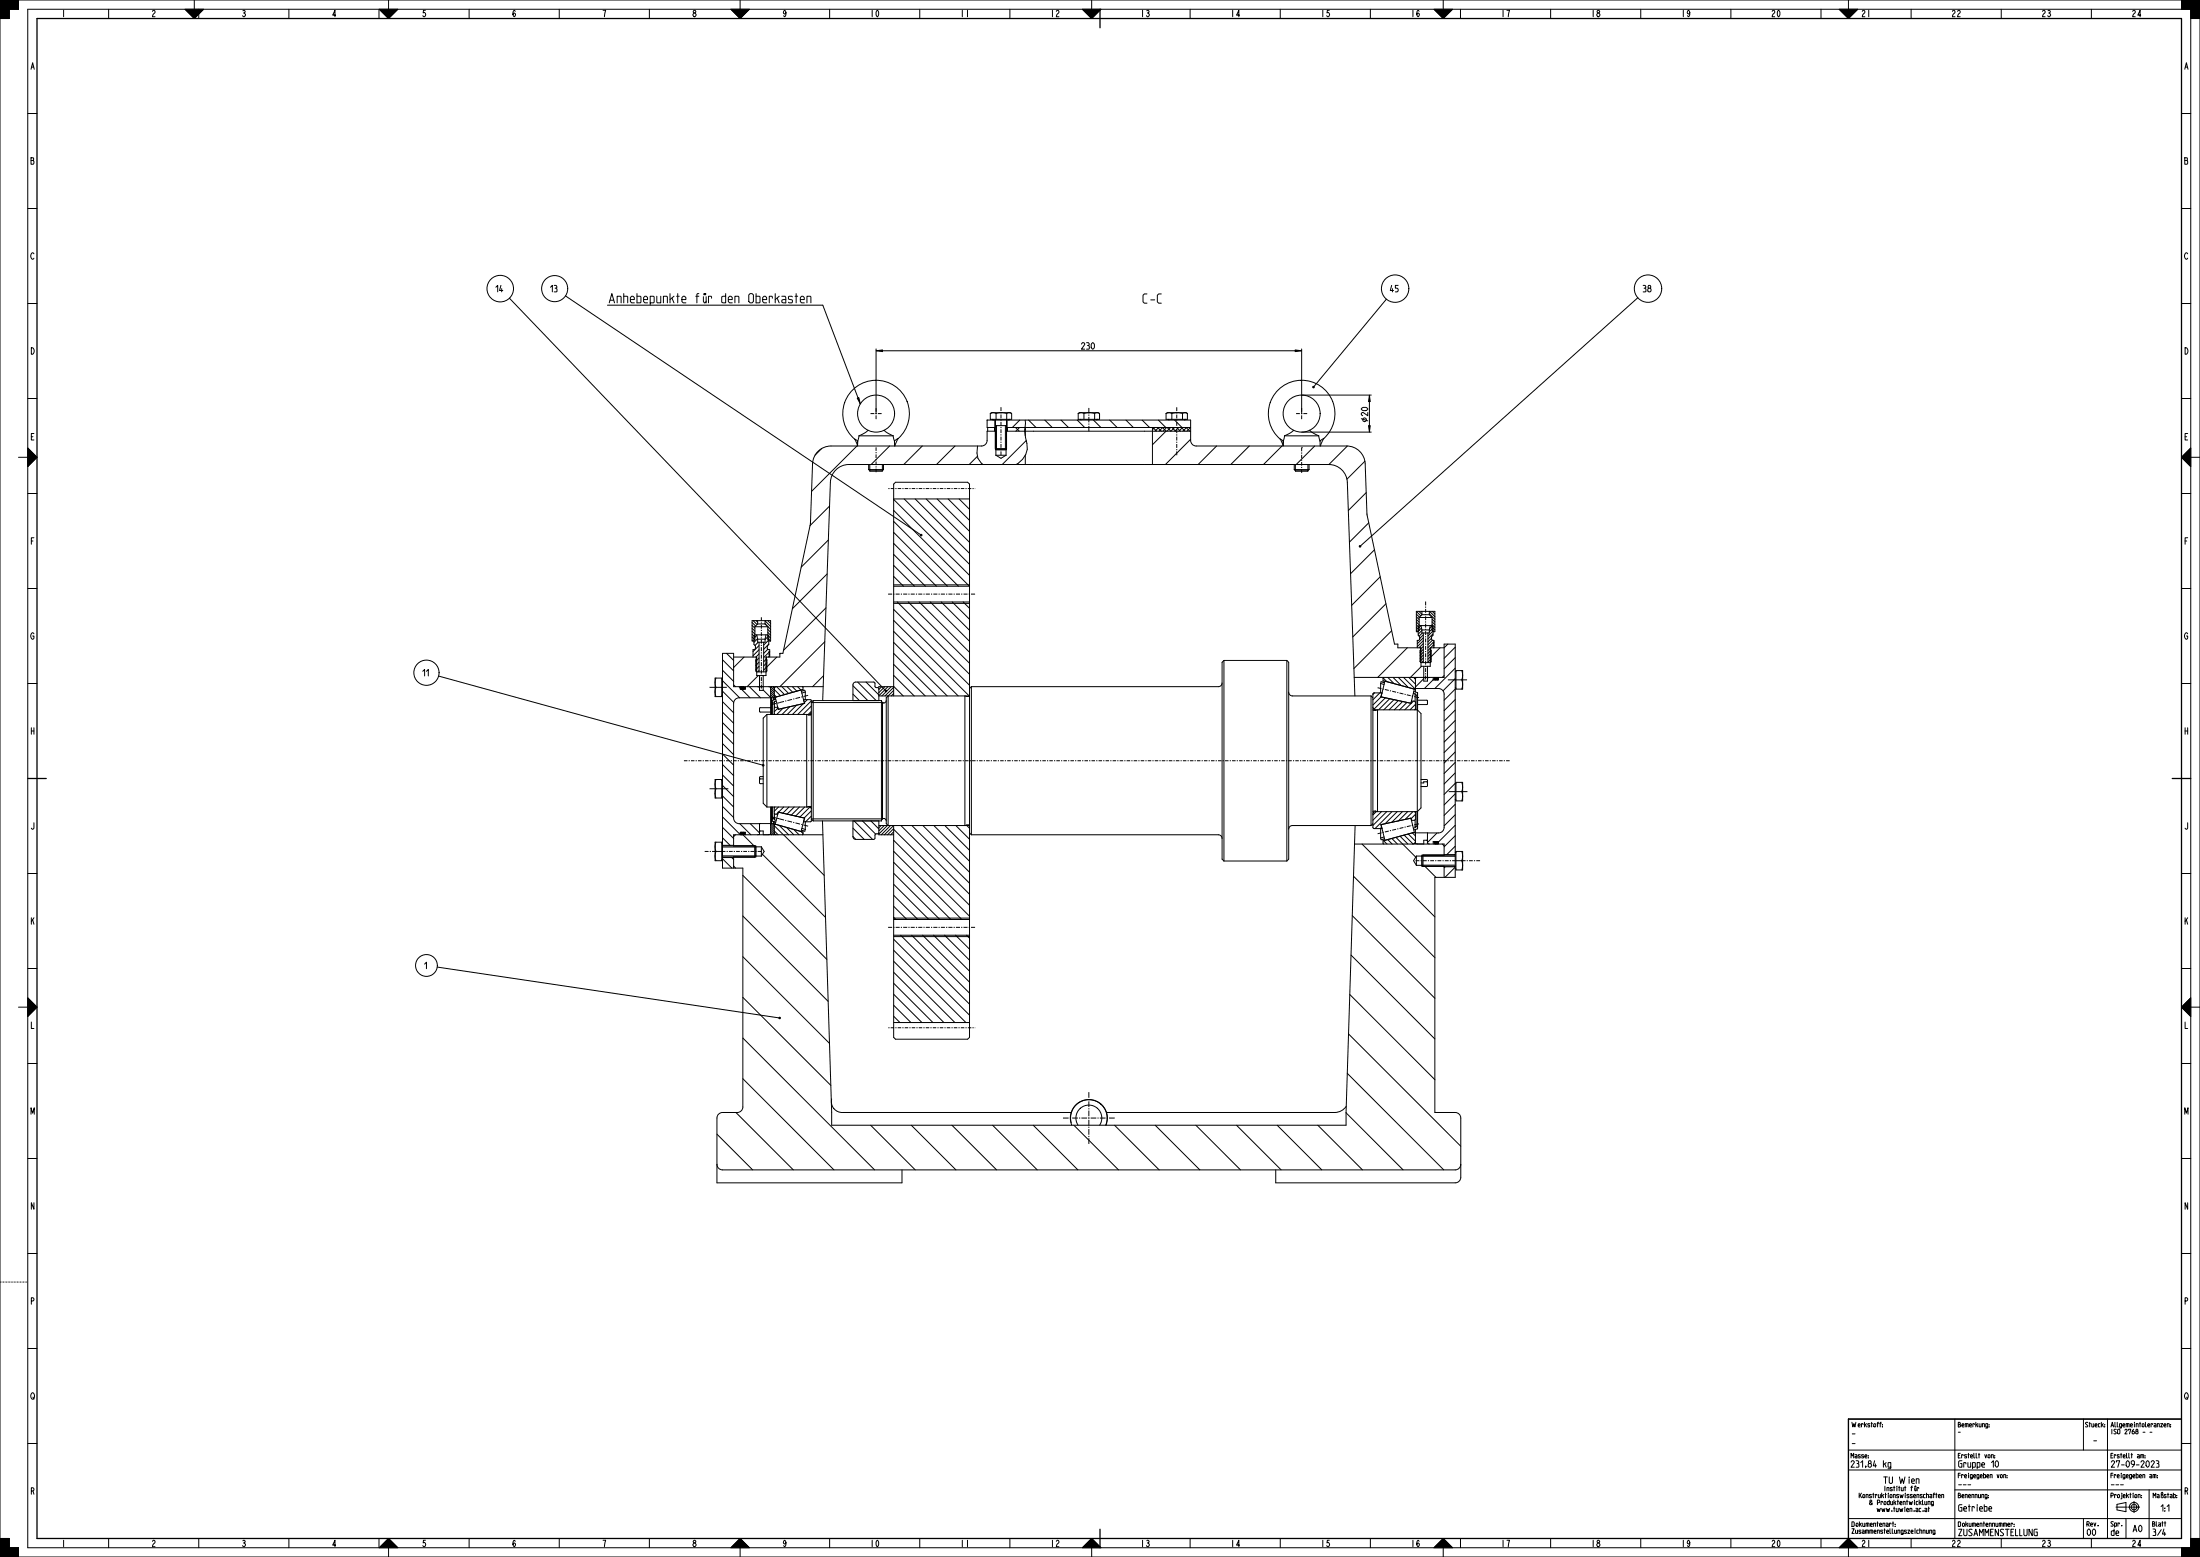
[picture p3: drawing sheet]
<svg xmlns="http://www.w3.org/2000/svg" width="1189mm" height="841mm" viewBox="0 0 1189 841" stroke-linecap="round" stroke-linejoin="round" font-family="sans-serif">
<g fill="#000">
<path d="M0 0h10v5h-5v5h-5zM100 5h10l-5 5zM205 5h10l-5 5zM395 5h10l-5 5zM585 5h10l-5 5zM775 5h10l-5 5zM994 5h10l-5 5zM1179 0h10v10h-5v-5h-5zM473 189h4v1zM700 189h3l-3 1zM740 213l1 4h-1zM740 230h1l-1 3z"/>
<path d="M15 242l5 5-5 5zM1184 242v10l-5-5zM15 539l5 5-5 5zM1184 539v10l-5-5zM0 831h5v5h5v5h-10zM205 836l5-5 5 5zM400 831l5 5h-10zM590 831l5 5h-10zM780 831l5 5h-10zM999 831l5 5h-10zM1184 831h5v10h-10v-5h5z"/>
</g>
<g fill="none" stroke="#000" stroke-width=".54">
<path d="M0 0h10v5h-5v5h-5zM0 0h1189v841h-1189zM10 0v5h-5v5h-5M15 5h1169v831h-1169zM59 5v5M100 5h10l-5 5zM100 5l5 5 5-5M105 0v5M107 5v5M156 5v5M205 5v5M205 5h10l-5 5z"/>
<path d="M205 5l5 5 5-5M210 0v5M254 5v5M302 5v5M351 5v5M395 5h10l-5 5zM395 5l5 5 5-5M400 5v5M400 0v5M448 5v5M497 5v5M546 5v5"/>
<path d="M585 5h10l-5 5zM585 5l5 5 5-5M590 0v5M643 5v5M692 5v5M741 5v5M775 5h10l-5 5zM775 5l5 5 5-5M780 0v5M789 5v5M838 5v5M887 5v5"/>
<path d="M935 5v5M984 5v5M994 5h10l-5 5zM994 5l5 5 5-5M999 0v5M1033 5v5M1082 5v5M1130 5v5M1179 0h10v10h-5v-5h-5zM1179 0v5M1184 10h5M15 61h5"/>
<path d="M1179 61h5M15 113h5M1179 113h5M15 164h5M1179 164h5M473 189h4v1zM473 188v35M477 189h223M700 189h3l-3 1zM703 188v35M15 215h5M703 213h38"/>
<path d="M740 213l1 4h-1zM740 217v13M1179 215h5M462 237h.1M462 237l1 4M462 237l2 1M464 239l-1 2M464 239h.1M464 238v1M464 238h.1M464 235v3M464 235h19"/>
<path d="M469 232l-5 3M478 232h.1M478 232l5 3M483 235v3M483 238v3M483 238h.1M485 237l-2 1M485 237h.1M485 237a18 18 0 0 0 1-26 18 18 0 0 0-26 0 18 18 0 0 0 2 26M485 237l-1 4M533 227v4h5M533 227h4"/>
<path d="M534 227h-1M534 231v2M537 231v2M538 227v4M544 231h99l-2 2M544 227v4M544 231v2M545 227h98l1 12v1l2 1h82a10 10 0 0 1 10 10l1 27 15 70h1v2h13v10h5v-10h7l3-2M549 231l2 2M551 231l-2 2M551 227l-4 4M554 231v4"/>
<path d="M554 227v2a20 20 0 0 0 1 10 10 10 0 0 1-6 12M554 232h.1M555 238l-13 13M556 227l4 4M558 233h-14v9M565 227l4 4M573 227l4 4M582 227l4 4M591 227l4 4M600 227l4 4M609 227l4 4M617 227l4 4"/>
<path d="M618 233h25M623 231v20M623 231l2 2M624 231l-1 1M626 231l2 2M626 227l4 4M626 231l-2 2M628 231l2 2-7 7M628 231l-2 2M631 231l-2 2M631 231l2 2 2-2M633 231l-2 2"/>
<path d="M633 231l2 2M635 227l4 4M636 231l2 2M637 231l-2 2M638 231l2 2M639 231l-2 2M641 231l2 2M641 231l-2 2M643 237l-13 14M692 237h.1M692 237l1 4M692 237l2 1"/>
<path d="M694 238l-1 3M694 235v3M694 235h19M699 232l-5 3M703 233h38M708 232h.1M708 232l5 3M713 235v3M713 238v3M713 238h.1M715 237l-2 1M715 237h.1"/>
<path d="M715 237a18 18 0 0 0 1-26 18 18 0 0 0-26 0 18 18 0 0 0 2 26M715 237l-1 4M736 226l3 1M740 230h1l-1 3zM10 247h5M15 242l5 5-5 5zM15 242l5 5-5 5M444 242l-3 4M463 241l-24 24M463 241h.1M469 254h1h7M469 251v3"/>
<path d="M469 254h8M477 251v3M481 241l-10 10M498 241l-10 10M516 241l-10 10M528 246l-4 5M528 241a9 9 0 0 0 3 10M538 242v-9h-5v6l-1 2h-2h-81a10 10 0 0 0-10 10l-1 32M538 242l1 1h4l1-1M538 242h6M538 246l3 2 3-2M538 243v3"/>
<path d="M538 246h6M544 243v3M554 246v5M558 251h-99a10 10 0 0 0-10 10l-4 117M618 251h100M658 241l-10 10M675 241l-10 10M693 241l-10 10M693 241h.1M699 254h1h7M699 251v3M699 254h8"/>
<path d="M707 251v3M711 241l-10 10M718 251a10 10 0 0 1 10 10l4 115M728 241l-10 10M738 249l-10 10M1184 242v10l-5-5zM1184 247h5M1184 242l-5 5 5 5M15 267h5M448 273l-10 11M483 276l41 41h-41M483 270l41 41"/>
<path d="M483 269h41M489 269l35 36M495 269l29 30M501 269l23 24M506 269l18 18M512 269l12 12M518 269l6 6M738 266l-9 10M1179 267h5M438 283h.1M438 283l-15 70h-2v2h-7v10h-5v-10h-13M448 292l-15 14"/>
<path d="M483 299l17 18M483 294l23 23M483 288l29 29M483 282l35 35M740 282l-11 11M743 297l-13 13M15 318h5M447 310l-19 19M483 311l5 6M483 305l11 12M746 312l-15 15M1179 318h5"/>
<path d="M406 339l2 2M406 338l2 1M406 336l2 2M407 335l2 2M408 339v6l-1 1M408 339h7v6l1 1M409 335v1M409 335v2M409 337l-1 2M409 337h4M413 337l3 3M413 335l3 3"/>
<path d="M413 335v2M415 335l1 2M446 328l-23 23M483 335l41 41M483 329l41 41M483 325h41M485 325l39 39M491 325l33 33M497 325l27 27M503 325l21 21M509 325l15 15M515 325l9 10"/>
<path d="M521 325l3 4M749 326l-18 18M765 330v11h1l-1-1M765 337l2 2M765 336l2 2M765 335l2 1M765 333l2 2M765 332l2 1M765 330l3 3M765 330h10v11h-1M766 339l2-1v2M767 330l1 2"/>
<path d="M767 334v6l-2-1M767 334h7M768 339l-2 2M768 330v2M768 332l-1 2M768 332h4M772 332l3 3M772 330v2M772 332l2 2M773 330l2 3M773 338l-1 2M774 339l1 1"/>
<path d="M774 337l1 2M774 336l1 1M774 334l1 2M774 334v6l1 1M774 330l1 2M774 338l-1 2M774 339l-2 2M390 356l6 6M393 353l3 4M402 355l-6 6M406 346h1M406 344l2 2"/>
<path d="M406 343l2 1M406 341l2 1M407 346h-1v-11h10v11M408 349v1l-1 1v4M409 343v2M409 343l-2 2M409 345l-2 2M409 345v2h4v-2M409 345h4M410 347l-2 2M410 353l-1 2-1 7 1 1h5v-1v-7M410 349l-3 3"/>
<path d="M410 351l-3 3M410 355l-2 2M410 358l-2 1M410 360l-2 2M410 347v16M413 347v16M414 343l-1 2M414 356l-1 1M414 358l-1 2M415 351l-2 2M415 345l1 1M415 343l1 2"/>
<path d="M415 342l1 1M415 340l1 2M415 343v5a1.6 1.6 0 0 0 0 3h1v4M415 343l-2 2M415 346l-2 2M415 348l-2 3M415 343h-7h-1v5l1 1M415 346h1M416 352l-3 3M416 353h.1M416 352h.1M416 354l-1 1"/>
<path d="M416 352v2M420 355l-7 7M422 353h-1M446 347l-25 24M483 359l17 17M483 353l23 23M483 347l29 29M483 341l35 35M660 358l1-1v108l-1-1zM695 357l1 1v106l-1 1zM752 341l-20 20M761 350l-16 16"/>
<path d="M766 346h.1M767 344v1l-1 1v4M767 344l-1-1v-5h1h7v5a1.6 1.6 0 0 0 0 3h1v4M768 350v1M768 360l-6 6M768 341l-2 2M768 340v2h4v-2M768 340h4M769 342l-2 2M769 343l-2 2M769 344l-3 4M769 346l-3 3"/>
<path d="M769 348l-2 2M769 349l-1 2M769 351l-2 1M769 352l-2 2M769 354l-2 2M769 355l-2 2M769 357l-1 1M769 342v16M769 360v8h2v-2h1M771 360v6M772 342v16M772 342h.1"/>
<path d="M773 351l-1 2M773 350v7v1h-5l-1-1 1-6M773 353l-1 1M773 354l-1 2M773 356l-1 2M774 345l-2 2M774 340l1 1M774 346l-2 2M774 341l-2 3M774 342l-2 3M775 348l-3 3M775 348h.1"/>
<path d="M775 347l-3 3M775 350h.1M775 347v2M778 350l-5 5M786 350l-6 6M786 355l-6 6M15 369h5M390 379l6 6M390 373l7 6M390 368l10 9M390 362l6 6M396 370l1 1"/>
<path d="M399 371l1 1M400 372l5 5M400 371v1h3v-1M400 371l1 1M400 371l2 1M401 371h-1M401 371l-1 1M401 371l1 1M401 371l-1 1h1M402 371v1M402 371l-2 1M402 371l-1 1"/>
<path d="M402 372h.1M405 371l6 6M410 365l-6 6M410 362v1M410 371h.1M410 371h-14v-18h-6v103M410 365v6M410 371h2M412 371h.1M412 373l4 4M412 365v8h-2v-2h-1M412 371h33"/>
<path d="M415 371h1v15M416 377h-17l-2 1-1 2 1 63v1l2 1h11M416 376l1 1M417 377v9M417 371h-1M417 377h1M417 378v8M417 378l1 2M417 378h.1M417 371l-1 1M418 380v6M418 377v1"/>
<path d="M418 371v7M418 371l-2 2M418 379l1 1M418 379h.1M418 373l-2 2M418 374l-2 2M418 375l-1 2M418 376v1M418 375l2 1M418 372l4 4M419 380v2M419 380h-1"/>
<path d="M419 378h-2M419 371l-3 3M419 379h-1M420 371l4 4M423 371l3 4M425 371l3 3M428 371l3 2M431 371l2 2M433 373h2v1M434 371v2M434 372l-15 5-1-1M434 378h4v66h-4"/>
<path d="M434 378l1 2-14 3-1-1h-1l-1 4M434 378h.1M435 374v4M435 374h-2M436 378l-1 1M438 379l-7 7M439 378v65M439 378l-1 1M439 378h37M445 365l-6 6M461 375l3 3M461 370l8 8"/>
<path d="M464 368l10 10M468 368l7 7M475 376h49h-3v70h3M475 372l-2-1-1-3h-10l-1 2v8M476 378a1.4 1.4 0 0 0 2 2 1.3 1.3 0 0 0 1-2M476 378v65M477 371l-2 1M478 371l-3 3M480 371l-5 5M482 371l-5 5M483 371l-5 5M483 373l-4 4v68l1 1v-70"/>
<path d="M483 375l-1 1M483 376v-115l1-1h39l1 1v299l-1 1h-39l-1-1v-114l-5 5M483 371l5 5M483 365l11 11M483 371h-8v7M525 371v80M525 371l-1 1M660 369v1l-2 1h-133M696 374l1 1 1 1h43M732 366h38M741 376v70M741 376l1 1"/>
<path d="M743 374l-1 1M746 374l-4 4M746 369l2 1M746 369v5M746 376l-4 5M747 374h-5v1v72v1h5M747 374l-1 2 17 4v-1h1h1v4M747 374v1M747 368l18 4M748 366l2 2M748 366l-1 3M748 369l-2-1v1"/>
<path d="M749 377l-6 6M750 366l3 3M751 377l-6 6M753 366l4 4M753 378l-5 5M756 378l-5 5M756 366l5 5M758 379l-4 4M759 366l6 6M760 379l-4 4M761 366l4 3M763 366h2v1"/>
<path d="M764 374l1 1M764 379l-5 4M764 374h2M765 375l1 1M765 375v4M765 372h13l2 1v2v73l-1 1-1 1h-7M765 371v1M766 376v7M766 366h-1v8M766 374v2M766 374v10M769 367l-4 4"/>
<path d="M769 366h.1M769 366h1M770 366h1M771 366h9v-18h6v113M771 366h.1M775 367l-5 5M775 366v1M775 367l1-1 1 1M775 367h1M775 367h.1M775 366l2 1M776 366l-1 1"/>
<path d="M776 366l1 1M777 366l-1 1-1-1M777 367h.1M777 367v-1l-2 1M777 366v1h-2M780 365l-1 1M786 361l-11 11M786 367l-6 6M786 372l-6 6M786 378l-6 6M1179 369h5M390 396l6 6"/>
<path d="M390 390l6 6M390 385l6 6M414 386l-2 2v46l2 2M414 386v50M418 386h1M420 382l-2 2M423 383l-3 3M427 382l-4 4M430 381l-5 5M434 380l-6 6M438 386h-2v50h2M438 385l-1 1h-23"/>
<path d="M438 381l-4 5M438 384l-1 2M742 383h2v55h-2M742 382v1h1h23M765 380l-3 3M765 383h-1M766 383l2 2v51l-2 2M766 383v55M786 384l-6 6M786 389l-6 6M786 395l-6 6M390 419l6 6"/>
<path d="M390 413l6 6M390 407l6 6M390 402l6 6M786 400l-6 6M786 406l-6 6M786 412l-6 6M786 417l-6 6M390 436l6 6M390 430l6 6M390 424l6 6M414 436h23l1 1M416 436v15h-4v-2"/>
<path d="M417 436v9M417 436v7M418 436v6M418 436l1 4h1l1-1 14 3-1 2M419 440v2M419 436h-1M421 439l-1 1M421 436l-3 2M424 436l-3 3M426 436l-3 3M429 436l-4 4M432 436l-4 4"/>
<path d="M435 436l-5 5M438 436l-6 5M438 438l-3 4M744 438l-2 2M747 438l-5 5M749 438l-7 8M752 438l-9 10M755 438l-6 7M758 438l-6 6M761 438l-5 5M764 438l-5 5M764 438l1 1"/>
<path d="M765 440l-2 2M765 438v5h-1h-1v-1l-17 3 1 3M766 438v8M766 438h-23l-1 1v1M766 438v9M769 422v1h-1M786 423l-6 6M786 429l-6 6M786 434l-6 6M390 453l5 4M390 447l6 6M390 441l10 10"/>
<path d="M390 457h6M397 451l-1 1M400 445l6 6M400 451v-1h3v1M400 450l1 1M400 450l2 1M401 450h-1l1 1M401 450a.7 .7 0 0 0-1 0 .7 .7 0 0 0 1 1M401 450l1 1M401 450l-1 1M401 450h1M402 450l-1 1"/>
<path d="M402 450v1l6 6M402 450l-2 1M402 450h.1M405 445l5 5M408 457v6M408 457v1v4M408 457h3M410 445v6h-1M411 457v5M411 457l2 3-2 2M417 445h-1M417 445h1"/>
<path d="M417 443h.1M417 443l2 1M418 442l-1 1M418 442h1M418 445l-2 1M418 444v1M418 445h.1M418 445l-2 2M418 443h.1M418 450l1 1M418 446l1-1 15 4M418 449l3 2"/>
<path d="M418 446l5 5M418 446l-2 2M418 447l-2 2M418 448l-2 2 1 1 1-2M418 444v6v1M418 443h1M419 442l-1 1M421 446l5 5M424 451l21 22M425 447l4 4M429 448l3 3M433 449l1 1"/>
<path d="M433 447l2 1M434 449v2M434 444h.1M435 444v4M435 448v1l-2-1M438 441l-3 3M438 442l1 1M439 443h37M445 443l4 165h278v-7M445 451h-49v6h12M461 443v9l1 1h10l1-2 2-1M461 452l2 1"/>
<path d="M461 447l6 6M462 443l10 10M466 443l7 8M471 443l4 5M475 443v8h8M475 446h49M476 446l-1 1M476 443a1.3 1.3 0 0 1 2-1 1.3 1.3 0 0 1 1 1M478 446l-3 3M480 446l-5 5M481 446l-5 5M483 460l37 37"/>
<path d="M483 454l41 41M483 448l41 41M483 448l-3 3M483 449l-2 2M487 446l37 37M493 446l31 31M499 446l25 25M505 446l19 19M511 446l13 13M517 446l7 7M523 446l1 1M524 450l1 1"/>
<path d="M525 451h133h2v2M732 456h48v6h-11M732 446l-5 155M736 456l39 39M741 446h-43h-1l-1 2M742 445l-1 1M746 453v1l2-1M746 448v5M747 447l-1 1M747 447v1M747 453l1 3M748 454l2 2"/>
<path d="M748 452l-2 1M750 453l2 3M752 453l3 3M754 452l11 11M757 452l4 4M759 451l5 5M761 450l4 4v1l-2 1M763 450l2 2M765 447h-1M765 443v4M765 450h-1l-17 4M765 448v8h4v-2"/>
<path d="M766 446v2h-2M766 446l-1 1M771 450v6h1M775 456v-1h2v1M775 455h.1M775 455h1l1 1M775 455l1 1M775 455l2 1M776 455h-1M777 450l-6 5M777 455h.1M777 455l-1 1-1-1"/>
<path d="M777 455l-2 1M777 455v1M779 456l1 1M786 440l-6 6M786 446l-10 10M786 451l-6 6M786 457l-4 5M15 472h5M390 464v5h11v129v1l-1 2h-10l-2 1v1l-1 26 1 2 2 1h398l1-2v-1v-26l-2-2h-12v-127h11v-5M390 464l6 5M390 463h6M395 463l1 1"/>
<path d="M396 468l2 1M401 473l46 45M408 463h-12v6M408 462h3M408 462v1M412 461l34 35M483 478l19 19M483 472l25 25M483 466l31 31M732 473l43 44M765 467h4M765 462h4"/>
<path d="M765 462l-1 3 1 2M765 462v5M769 462l-1 1v4l1 1M769 468h11v6M769 462v6M770 468l6 6M780 468h6M780 462h6M781 468l-1 1M786 468l-5 6M1179 472h5M401 495l47 46"/>
<path d="M483 495l1 2M483 490l7 7M483 484l13 13M483 497h41M731 495l44 44M401 517l47 47M483 519l33 33M483 513l39 39M483 507l41 41M483 505h41M487 505l37 37M493 505l31 31"/>
<path d="M499 505l25 26M505 505l19 20M510 505l14 14M516 505l8 8M522 505l2 2M730 516l45 45M15 539l5 5-5 5zM15 539l5 5-5 5M15 523h5M401 539l48 47M483 537l15 15M483 531l21 21"/>
<path d="M483 525l27 27M729 537l46 46M1179 523h5M1184 539v10l-5-5zM1184 539l-5 5 5 5M10 544h5M483 549l3 3M483 543l9 9M483 552h41M729 558l60 61M1184 544h5M15 574h5"/>
<path d="M401 561l72 71M728 580l52 52M1179 574h5M401 583l50 49M387 613l20 19M398 601l31 31M471 608l24 24M493 608l24 24M514 608l25 24M536 608l25 24M558 608l25 24M580 608l25 24"/>
<path d="M583 608a7 7 0 0 1 5-11 7 7 0 0 1 6 11M602 608l24 24M624 608l24 24M646 608l24 24M668 608l24 24M690 608l24 24M712 608l24 24M727 601l31 31M15 626h5M487 632v7M689 632v7M1179 626h5"/>
<path d="M15 677h5M1179 677h5M0 693h1M1 693h.1M2 693h.1M2 693h1M3 693h1M4 693h1M5 693h1M6 693h.1M7 693h.1M7 693h1"/>
<path d="M8 693h1M9 693h1M10 693h1M11 693h.1M12 693h.1M13 693h.1M13 693h1M14 693h1M15 728h5M1179 728h5M15 780h5M999 767h180v64h-180z"/>
<path d="M1056 767v64M1126 767v16M1139 767v64M1179 780h5M999 783h180M999 794h180M1056 805h123M1144 814h6M1144 813l5-1v5l-5-1zM1150 814h6M1153 811v6M1161 805v26"/>
<path d="M0 831h5v5h5v5h-10zM0 831h5v5h5v5M59 831v5M107 831v5M156 831v5M205 831v5M205 836l5-5 5 5zM205 836l5-5 5 5M210 836v5M254 831v5M302 831v5M351 831v5"/>
<path d="M395 836l5-5 5 5M400 831v5M400 831l5 5h-10zM400 836v5M448 831v5M497 831v5M546 831v5M585 836l5-5 5 5M590 831l5 5h-10zM590 836v5M643 831v5M692 831v5"/>
<path d="M741 831v5M775 836l5-5 5 5M780 831l5 5h-10zM780 836v5M789 831v5M838 831v5M887 831v5M935 831v5M984 831v5M999 831l5 5h-10zM999 831l5 5M999 836v5"/>
<path d="M999 831l-5 5M999 820h180M1033 831v5M1082 831v5M1126 820v11M1130 831v5M1149 820v11M1179 836v5M1184 831h5v10h-10v-5h5zM1184 831h5"/>
<circle cx="473" cy="223" r="10"/>
<circle cx="703" cy="223" r="10"/>
<circle cx="738" cy="227" r="1"/>
<circle cx="1153" cy="814" r="2.5"/>
<circle cx="1153" cy="814" r="1.5"/>
</g>
<path d="M20 10h1159v821h-1159zM595 5v10M15 421h10M1174 421h10M1179 767h-180v64M595 826v10" fill="none" stroke="#000" stroke-width=".7"/>
<!-- layer: 02___PRT_ALL_AXES -->
<g fill="none" stroke="#000" stroke-width=".54">
<path d="M419 377l14-4 2 7-14 3zM419 380l-2 1M421 380h.1M421 380h-1M424 379l-3 1M425 379h-1M428 378h-2M429 377v1M432 377h-2M434 376l-1 1M437 376h-3M745 371l2 1"/>
<path d="M747 372h1M748 368l16 4-1 8-17-4zM748 372l3 1M751 373h1M752 373l3 1M755 374h1M756 374l2 1M759 375h1M760 375l2 1M763 376h.1M763 376h1M764 376l2 1"/>
<path d="M766 377h.1M417 381h.1M421 439l14 3-2 7-14-4zM417 441h.1M417 441l2 1M420 442h1M421 442h.1M421 442l3 1M424 443h1M426 443l2 1M429 444h.1M430 444l2 1"/>
<path d="M433 445h1M434 446h3M746 445l17-3 1 8-16 4zM747 450h-2M748 450h-1M751 449h-3M752 449h-1M755 448h-3M756 448h-1M758 447h-2M760 447h-1M762 446l-2 1"/>
<path d="M763 446h.1M764 446h-1M766 445h.1M766 445l-2 1"/>
</g>
<!-- layer: A_ACHSEN -->
<g fill="none" stroke="#000" stroke-width=".54">
<path d="M541 220v2M636 220v2M535 223h2h1M535 223h1h10h1v4h-12zM536 227h10M538 227v15M538 230h6M538 223h3h3M538 223v4M539 230v13h4v-13M541 223h.1M541 224v2"/>
<path d="M541 227h.1M541 228v2M541 231h.1M541 232v2M541 235h.1M541 236v2M541 239h.1M541 240v2M544 227v15M544 223v4M547 223h-2h-1M583 223h1h2"/>
<path d="M583 223h10h1v4h-11zM584 227h.1M586 223h3h3M586 223v4M588 220v3M588 224v1M588 225v3M588 229h.1M588 230v3M592 223v4M593 227h.1M594 223h-1h-1"/>
<path d="M630 223h2h1M630 223h1h10h1v4h-12zM631 227h1M633 223h3h3M633 223v4M636 223h.1M636 224v2M636 227h.1M636 228v2M636 231h.1M636 232v2M636 235h.1"/>
<path d="M636 236v2M636 239h.1M636 240v2M639 223v4M641 227h-1M642 223h-2h-1M541 243h.1M541 244v2M636 243h.1M636 244v2M383 371h10M386 366h4v10h-4z"/>
<path d="M387 366l-1 3 1 7M390 367h.1M390 376h.1M782 367h11M786 371l1 1M787 363h-1M787 362h3v10h-3zM790 362v3v7M383 426h11M386 421h4v10h-4zM387 421l-1 3 1 7M390 421v1"/>
<path d="M390 430v1M783 428h10M786 432h1M787 423h-1M787 423h3v10h-3zM790 423v2v8M381 460h2M384 460h.1M385 460h7M386 455h4v10h-4zM387 455l-1 2 1 8M390 455v10"/>
<path d="M390 458h18v4h-18M390 457h18M393 460h.1M394 460h2M397 460h.1M398 460h2M400 460h1M402 460h2M404 460h1M406 460h2M408 460h1M409 460h2"/>
<path d="M787 460h3v10h-3zM790 460v2v3M390 463h18M765 465h2M768 465h.1M769 465h2M769 468h17M769 462h17M772 465h.1M773 465h2M776 465h.1M777 465h2"/>
<path d="M780 465h.1M781 465h2M784 465h.1M785 465h7M786 463h-18v4h18M787 460l-1 1 1 9M790 465h.1M790 465v2v3M793 465h.1M794 465h2M797 465h.1M798 465h2"/>
</g>
<!-- layer: _ACHSEN -->
<g fill="none" stroke="#000" stroke-width=".54">
<path d="M470 223h3M473 223h1M473 220v2M473 223v1M473 224v2M474 223h2M538 233v10M544 233v10M700 223h3M703 223h1M703 220v2M703 223v1"/>
<path d="M703 224v2M704 223h2M473 242v2M473 244v1M473 245v2M473 248v1M473 249v2M473 252h.1M473 253v2M703 242h.1M703 242v2M703 244v1"/>
<path d="M703 246v2M703 248v1M703 250v2M703 252v1M703 253v2M483 316h41M411 333v3M411 336v1M411 337v3M480 321h2M483 321h.1M483 326h41"/>
<path d="M484 321h2M487 321h.1M488 321h2M491 321h1M492 321h2M495 321h1M496 321h2M499 321h1M500 321h3M503 321h1M504 321h3M507 321h1"/>
<path d="M509 321h2M511 321h1M513 321h2M515 321h1M517 321h2M519 321h1M521 321h2M524 321h.1M525 321h2M770 325v2M770 328h.1M770 329v2"/>
<path d="M770 332h.1M770 333v2M770 336h.1M770 337v2M770 340h.1M411 340v1M411 341v3M411 344v1M411 346v2M411 348v1M411 350v2M411 352v1"/>
<path d="M411 354v2M411 356v1M411 358v2M661 357h34M770 341v2M770 344h.1M770 345v2M770 348h.1M770 349v2M770 352h.1M770 353v2M770 356h.1"/>
<path d="M770 357v2M770 360h.1M411 360v1M411 362v2M411 364v1M411 366v2M411 369h.1M411 370v2M770 361v2M770 364h.1M770 365v2M370 411h2"/>
<path d="M372 411h1M373 411h2M376 411h1M377 411h2M380 411h.1M381 411h2M384 411h.1M385 411h2M387 411h1M389 411h2M391 411h1M392 411h2"/>
<path d="M395 411h1M396 411h2M399 411h.1M400 411h2M403 411h.1M404 411h2M406 411h1M408 411h2M410 411h1M411 411h2M414 411h1M415 411h2"/>
<path d="M418 411h.1M419 411h2M422 411h.1M423 411h2M425 411h1M427 411h2M429 411h1M430 411h2M433 411h1M434 411h2M437 411h.1M438 411h2"/>
<path d="M441 411h.1M442 411h2M444 411h1M446 411h1M448 411h1M449 411h2M452 411h1M453 411h2M456 411h.1M457 411h2M460 411h.1M461 411h2"/>
<path d="M463 411h1M465 411h1M467 411h1M468 411h2M471 411h1M472 411h2M475 411h.1M476 411h2M479 411h.1M480 411h2M482 411h1M484 411h1"/>
<path d="M486 411h1M487 411h2M490 411h1M491 411h2M494 411h.1M495 411h2M497 411h1M499 411h2M501 411h1M503 411h1M505 411h1M506 411h2"/>
<path d="M509 411h1M510 411h2M513 411h.1M514 411h2M516 411h1M518 411h2M520 411h1M522 411h1M524 411h1M525 411h2M528 411h1M529 411h2"/>
<path d="M532 411h.1M533 411h2M535 411h1M537 411h2M539 411h1M541 411h1M543 411h1M544 411h2M547 411h1M548 411h2M551 411h.1M552 411h2"/>
<path d="M554 411h1M556 411h2M558 411h1M560 411h1M562 411h1M563 411h2M566 411h.1M567 411h2M570 411h.1M571 411h2M573 411h1M575 411h2"/>
<path d="M577 411h1M579 411h1M581 411h1M582 411h2M585 411h.1M586 411h2M589 411h.1M590 411h2M592 411h1M594 411h2M596 411h1M598 411h1"/>
<path d="M600 411h1M601 411h2M604 411h.1M605 411h2M608 411h.1M609 411h2M611 411h1M613 411h2M615 411h1M616 411h2M619 411h1M620 411h2"/>
<path d="M623 411h.1M624 411h2M627 411h.1M628 411h2M630 411h1M632 411h2M634 411h1M635 411h2M638 411h1M639 411h2M642 411h.1M643 411h2"/>
<path d="M646 411h.1M647 411h2M649 411h1M651 411h2M653 411h1M654 411h2M657 411h1M658 411h2M661 411h.1M662 411h2M665 411h.1M666 411h2"/>
<path d="M668 411h1M670 411h2M672 411h1M673 411h2M676 411h1M677 411h2M680 411h.1M681 411h2M684 411h.1M685 411h2M687 411h1M689 411h2"/>
<path d="M691 411h1M692 411h2M695 411h1M696 411h2M699 411h.1M700 411h2M703 411h.1M704 411h2M706 411h1M708 411h2M710 411h1M711 411h2"/>
<path d="M714 411h1M715 411h2M718 411h.1M719 411h2M722 411h.1M723 411h2M725 411h1M727 411h2M729 411h1M730 411h2M733 411h1M734 411h2"/>
<path d="M737 411h.1M738 411h2M741 411h.1M742 411h2M744 411h1M746 411h2M748 411h1M749 411h2M752 411h1M753 411h2M756 411h.1M757 411h2"/>
<path d="M760 411h.1M761 411h2M763 411h1M765 411h2M767 411h1M768 411h2M771 411h1M772 411h2M775 411h.1M776 411h2M779 411h.1M780 411h2"/>
<path d="M782 411h1M784 411h2M786 411h1M787 411h2M790 411h1M791 411h2M794 411h.1M795 411h2M798 411h.1M799 411h2M801 411h1M803 411h1"/>
<path d="M805 411h1M806 411h2M809 411h1M810 411h2M813 411h.1M814 411h2M396 457h12M408 462v1h-12M661 465h34M768 467v1h12M780 462h-12M483 496h41"/>
<path d="M480 501h2M483 501h.1M483 506h41M484 501h2M487 501h.1M488 501h2M491 501h1M492 501h2M495 501h1M496 501h2M499 501h1M500 501h3"/>
<path d="M503 501h1M504 501h3M507 501h1M509 501h2M511 501h1M513 501h2M515 501h1M517 501h2M519 501h1M521 501h2M524 501h.1M525 501h2"/>
<path d="M588 590v3M588 594h.1M588 595v3M588 599h.1M588 600v3M574 604h4M578 604h1M578 604a10 10 0 0 1 10-10 10 10 0 0 1 10 10M579 604h4M583 604h1M584 604h4M588 604h1"/>
<path d="M588 604h.1M588 605v3M588 609h.1M588 610v3M588 614h.1M588 615v3M589 604h4M593 604h1M594 604h3M598 604h1M599 604h3"/>
</g>
<!-- layer: _GEWINDE -->
<path d="M470 251v3h7v-3M700 251v3h7v-3M408 356l1 7M414 356v7M767 351l1 7M773 351v7M438 379h39v63h-39M461 378h14M461 443h14M579 606a10 10 0 0 1 10-12 10 10 0 0 1 9 14" fill="none" stroke="#000" stroke-width=".54"/>
<!-- layer: _NOTIZEN -->
<path d="M463 215h1l1 3zM709 209h1zM497 289h1zM735 295v1zM478 373h1v1zM412 413h1v1zM421 550h1z" fill="#000"/>
<g fill="none" stroke="#000" stroke-width=".54">
<path d="M306 160l191 129M275 161l204 212M328 165h117l19 50M749 162l-39 47M885 161l-150 134M463 215h1l1 3zM709 209h1zM497 289h1zM735 295v1zM237 365l175 48M478 373h1v1zM412 413h1v1z"/>
<path d="M236 522l185 28M421 550h1z"/>
<circle cx="270" cy="156" r="7"/>
<circle cx="300" cy="156" r="7"/>
<circle cx="754" cy="156" r="7"/>
<circle cx="891" cy="156" r="7"/>
<circle cx="230" cy="363" r="7"/>
<circle cx="230" cy="521" r="6"/>
</g>
<!-- layer: _RUNDUNGEN -->
<g fill="none" stroke="#000" stroke-width=".54">
<path d="M558 233h60M558 251h60M766 378h5v3h-5M416 382l-6 1 1 2h5M412 419l-2 1 1 3h1M412 421h-2M768 421h3v4h-3M769 422l2 1M412 449h-2M416 445h-6M765 450h6M769 454h2"/>
<path d="M455 601h124M578 604l1 4M598 601h123M598 604v4M387 629v10h100M789 629v8l-1 1-2 1h-97"/>
</g>
<!-- layer: _ZEICH_ELEMENTE -->
<path d="M480 264h47M480 555h47" fill="none" stroke="#000" stroke-width=".54" stroke-dasharray=".6 .6 1.9 .6" stroke-linecap="butt"/>
<path d="M449 594a6 6 0 0 0 6 7M728 598a8 8 0 0 1-7 3" fill="none" stroke="#000" stroke-width=".54"/>
<g font-size="6.5">
<text x="328" y="164">Anhebepunkte für den Oberkasten</text>
<text x="617" y="164">C-C</text>
</g>
<g font-size="4.5">
<text x="33" y="9">1</text>
<text x="82" y="9">2</text>
<text x="130" y="9">3</text>
<text x="179" y="9">4</text>
<text x="228" y="9">5</text>
<text x="277" y="9">6</text>
<text x="325" y="9">7</text>
<text x="374" y="9">8</text>
<text x="423" y="9">9</text>
<text x="470" y="9">10</text>
<text x="519" y="9">11</text>
<text x="567" y="9">12</text>
<text x="616" y="9">13</text>
<text x="665" y="9">14</text>
<text x="714" y="9">15</text>
<text x="762" y="9">16</text>
<text x="811" y="9">17</text>
<text x="860" y="9">18</text>
<text x="908" y="9">19</text>
<text x="957" y="9">20</text>
<text x="1006" y="9">21</text>
<text x="1055" y="9">22</text>
<text x="1103" y="9">23</text>
<text x="1152" y="9">24</text>
<text x="16" y="37">A</text>
<text x="1180" y="37">A</text>
<text x="16" y="89">B</text>
<text x="1180" y="89">B</text>
<text x="16" y="140">C</text>
<text x="1180" y="140">C</text>
<text x="268" y="158">14</text>
<text x="297" y="158">13</text>
<text x="751" y="158">45</text>
<text x="888" y="158">38</text>
<text x="16" y="191">D</text>
<text x="584" y="189">230</text>
<text x="1180" y="191">D</text>
<text x="739" y="225" transform="rotate(-90 739 225)">20</text>
<text x="16" y="238">E</text>
<text x="1180" y="238">E</text>
<text x="16" y="294">F</text>
<text x="1180" y="294">F</text>
<text x="16" y="345">G</text>
<text x="1180" y="345">G</text>
<text x="228" y="365">11</text>
<text x="16" y="397">H</text>
<text x="1180" y="397">H</text>
<text x="16" y="448">J</text>
<text x="1180" y="448">J</text>
<text x="16" y="499">K</text>
<text x="1180" y="499">K</text>
<text x="229" y="523">1</text>
<text x="16" y="556">L</text>
<text x="1180" y="556">L</text>
<text x="16" y="602">M</text>
<text x="1180" y="602">M</text>
<text x="16" y="653">N</text>
<text x="1180" y="653">N</text>
<text x="16" y="704">P</text>
<text x="1180" y="704">P</text>
<text x="16" y="756">Q</text>
<text x="1180" y="756">Q</text>
<text x="1000" y="776">-</text>
<text x="1131" y="780">-</text>
<text x="1000" y="781">-</text>
<text x="1000" y="793">231,84 kg</text>
<text x="1058" y="793">Gruppe 10</text>
<text x="1140" y="793">27-09-2023</text>
<text x="1018" y="801">TU Wien</text>
<text x="1058" y="803">---</text>
<text x="1140" y="803">---</text>
<text x="16" y="807">R</text>
<text x="1180" y="807">R</text>
<text x="1058" y="816">Getriebe</text>
<text x="1166" y="816">1:1</text>
<text x="1153" y="827">A0</text>
<text x="1058" y="830">ZUSAMMENSTELLUNG</text>
<text x="1127" y="829">00</text>
<text x="1140" y="829">de</text>
<text x="1163" y="829">3/4</text>
<text x="33" y="835">1</text>
<text x="82" y="835">2</text>
<text x="130" y="835">3</text>
<text x="179" y="835">4</text>
<text x="228" y="835">5</text>
<text x="277" y="835">6</text>
<text x="325" y="835">7</text>
<text x="374" y="835">8</text>
<text x="423" y="835">9</text>
<text x="470" y="835">10</text>
<text x="519" y="835">11</text>
<text x="567" y="835">12</text>
<text x="616" y="835">13</text>
<text x="665" y="835">14</text>
<text x="714" y="835">15</text>
<text x="762" y="835">16</text>
<text x="811" y="835">17</text>
<text x="860" y="835">18</text>
<text x="908" y="835">19</text>
<text x="957" y="835">20</text>
<text x="1006" y="835">21</text>
<text x="1055" y="835">22</text>
<text x="1103" y="835">23</text>
<text x="1152" y="835">24</text>
</g>
<g font-size="3.3">
<text x="1000" y="771">Werkstoff:</text>
<text x="1058" y="771">Bemerkung:</text>
<text x="1126" y="771">Stueck:</text>
<text x="1140" y="771">Allgemeintoleranzen:</text>
<text x="1058" y="775">-</text>
<text x="1140" y="775">ISO 2768 - -</text>
<text x="1000" y="788">Masse:</text>
<text x="1058" y="788">Erstellt von:</text>
<text x="1140" y="788">Erstellt am:</text>
<text x="1058" y="798">Freigegeben von:</text>
<text x="1140" y="798">Freigegeben am:</text>
<text x="1001" y="809">Konstruktionswissenschaften</text>
<text x="1016" y="805">Institut für</text>
<text x="1058" y="809">Benennung:</text>
<text x="1140" y="809">Projektion:</text>
<text x="1162" y="809">Maßstab:</text>
<text x="1008" y="813">&amp; Produktentwicklung</text>
<text x="1013" y="817">www.tuwien.ac.at</text>
<text x="1000" y="825">Dokumentenart:</text>
<text x="1058" y="825">Dokumentennummer:</text>
<text x="1127" y="824">Rev.</text>
<text x="1140" y="824">Spr.</text>
<text x="1163" y="824">Blatt</text>
<text x="1000" y="828">Zusammenstellungszeichnung</text>
</g>
</svg>
